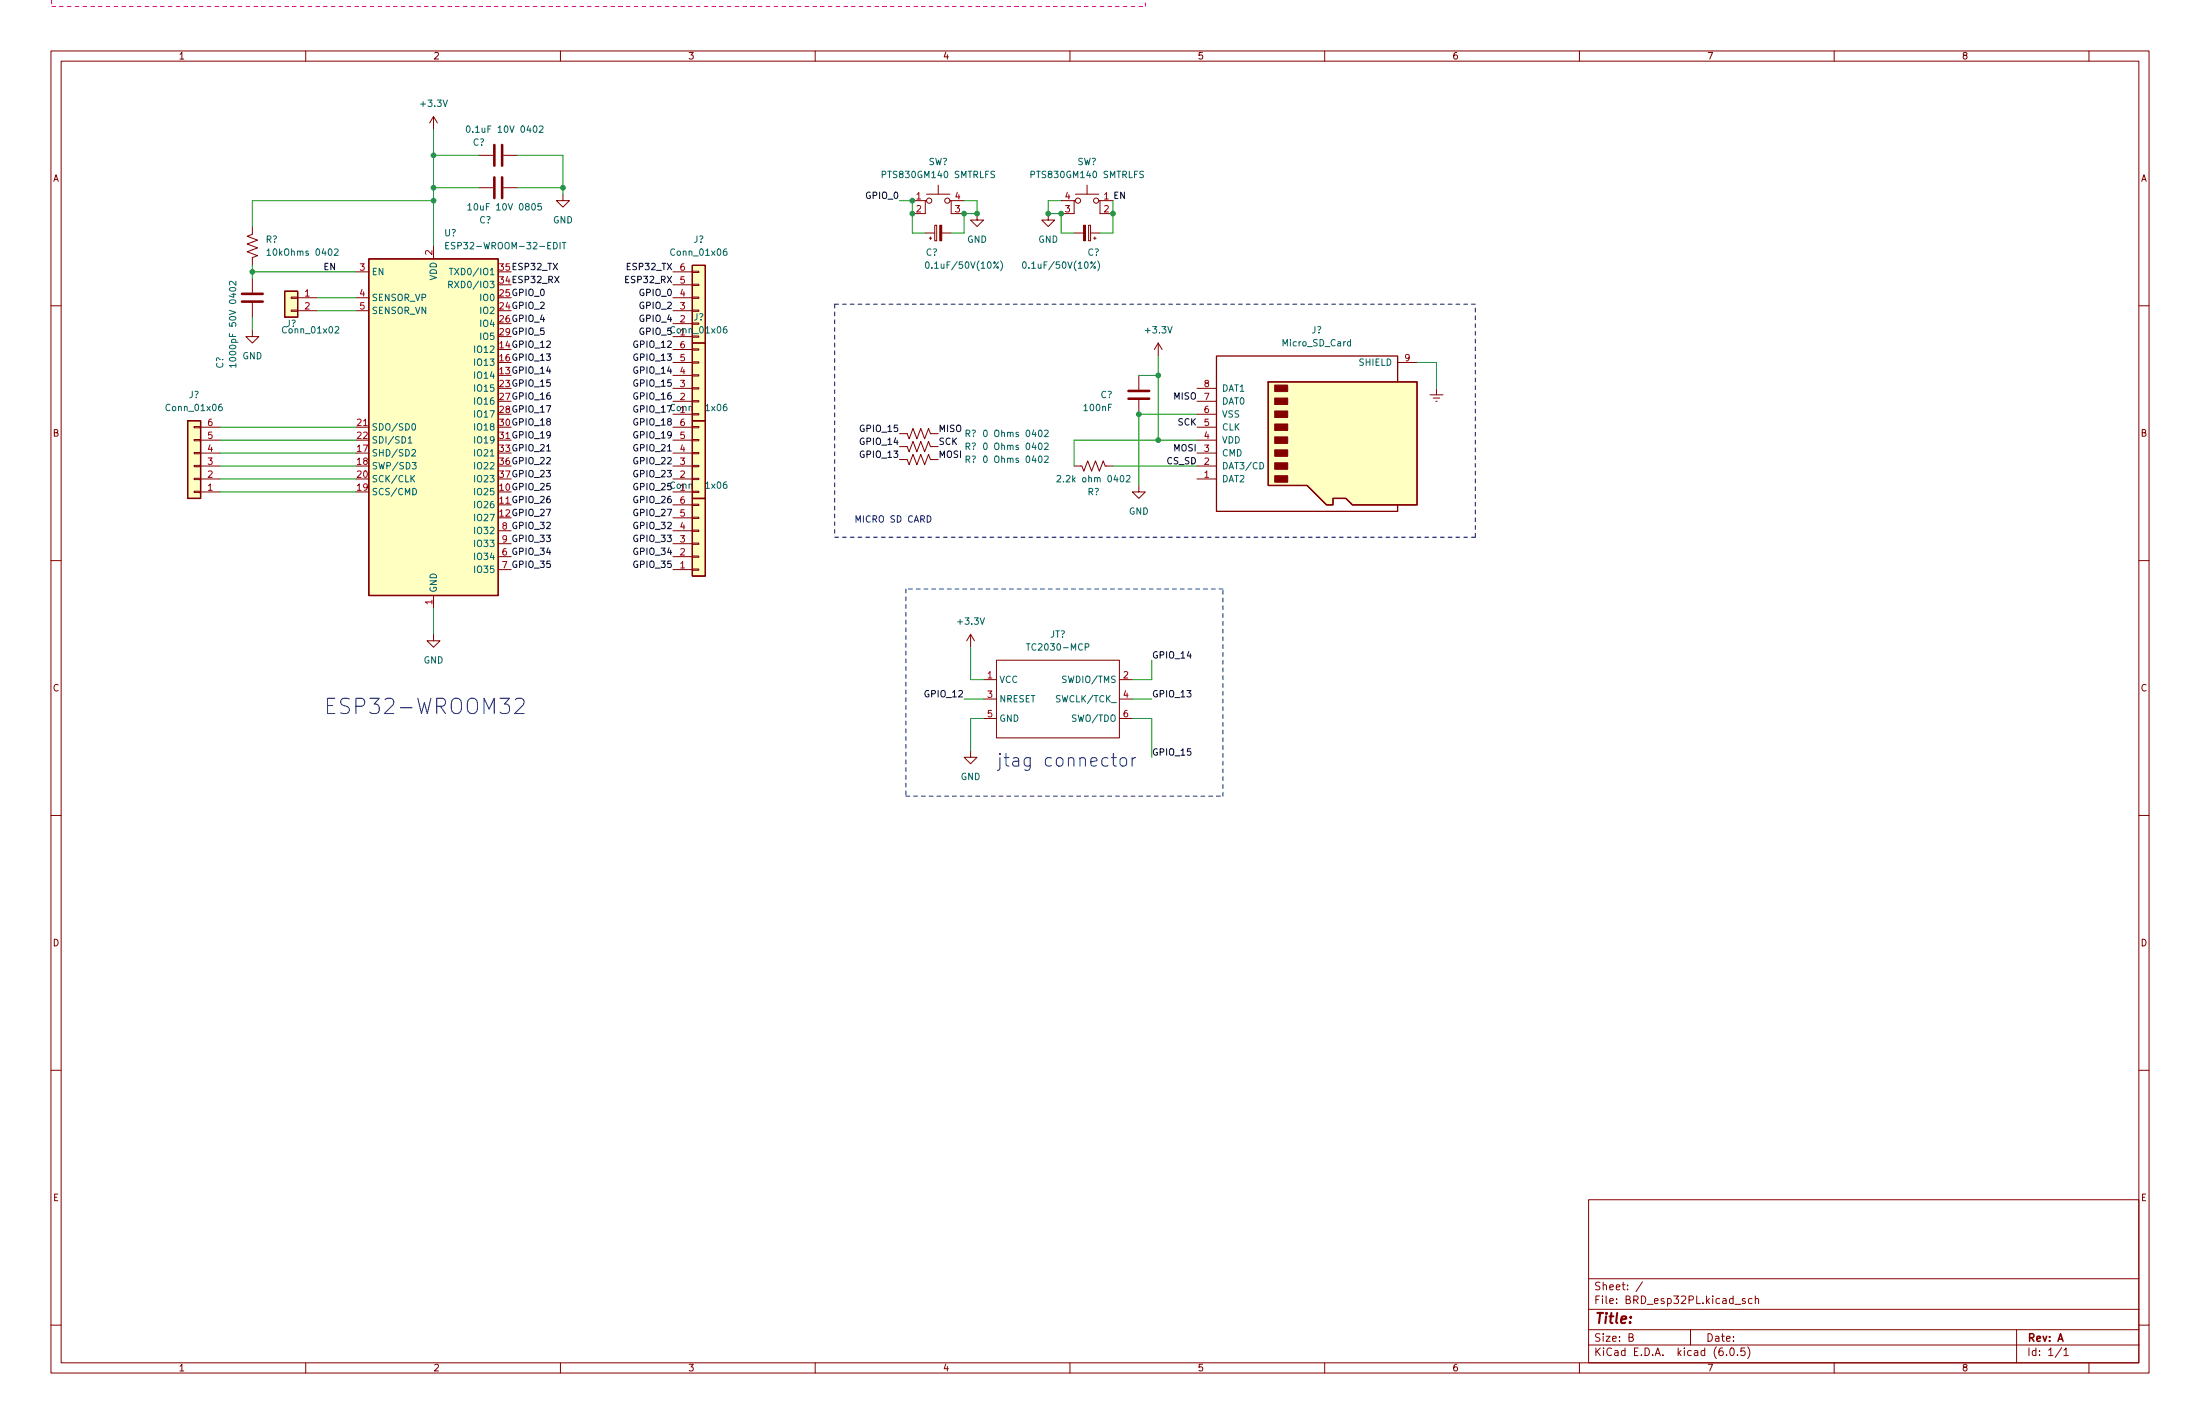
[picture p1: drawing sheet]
<svg xmlns="http://www.w3.org/2000/svg" width="432mm" height="279mm" viewBox="0 0 432 279" stroke-linecap="round" stroke-linejoin="round" font-family="sans-serif">
<g fill="none" stroke="#840000" stroke-width=".2">
<path d="M10 10h411.8v259.4h-411.8zM12 12h407.8v255.4h-407.8zM60 10v2M110 10v2M160 10v2M210 10v2M260 10v2M310 10v2M360 10v2M410 10v2M85.1 22.9v2.5M85.1 22.9l-.8 1.2"/>
<path d="M85.1 22.9l.8 1.2M94 36.8h2.8M94 30.5h2.8M98.8 36.8h2.8M98.8 30.5h2.8M110.5 38.1v1.3h-1.3l1.3 1.2 1.3-1.2h-1.3M179.1 39.4h2.5M181.9 39.4h-.3v2.5h-2.5M181.9 38.1h4.5M184.1 36.3v1.8M186.4 39.4h.3v2.5h2.5M186.7 39.4h2.5"/>
<path d="M208.3 39.4h2.5M211.1 39.4h-.3v2.5h-2.5M211.1 38.1h4.5M213.4 36.3v1.8M215.6 39.4h.3v2.5h2.5M215.9 39.4h2.5M10 60h2M49.5 44.5v1.5l-1 .4 2 .7-2 .8 2 .7-2 .8 2 .8-1 .3v1.6M49.5 54.6v2.8M49.5 59.4v2.8M57.1 58.3h1.3v.2h-1.3zM58.4 58.4h3.8"/>
<path d="M69.8 58.4h2.6M69.8 53.3h2.6M85.1 48.3v2.5M132.1 58.4h3.8M132.1 55.9h3.8M132.1 53.3h3.8M135.9 53.2h1.3v.3h-1.3zM135.9 55.8h1.3v.2h-1.3zM135.9 58.3h1.3v.2h-1.3zM181.6 45.7h1.9M182.4 46.7h.5M182.6 46.5v.5"/>
<path d="M183.5 44.2h.3v3h-.3zM184.8 45.7h1.9M191.8 41.9v1.3h1.2l-1.2 1.3-1.3-1.3h1.3M205.7 41.9v1.3h-1.2l1.2 1.3 1.3-1.3h-1.3M210.8 45.7h1.9M213.7 44.2h.3v3h-.3zM214 45.7h1.9M214.6 46.7h.5M214.9 46.5v.5M419.8 60h2M49.5 64.8v1.2h-1.2l1.2 1.3 1.3-1.3h-1.3M57.1 60.8h1.3v.3h-1.3z"/>
<path d="M58.4 61h3.8M69.8 61h2.6M132.1 78.7h3.8M132.1 76.2h3.8M132.1 71.1h3.8M132.1 61h3.8M132.1 66h3.8M132.1 63.5h3.8M132.1 73.7h3.8M132.1 68.6h3.8M135.9 60.8h1.3v.3h-1.3zM135.9 63.4h1.3v.2h-1.3z"/>
<path d="M135.9 68.5h1.3v.2h-1.3zM135.9 71h1.3v.2h-1.3zM135.9 73.5h1.3v.3h-1.3zM135.9 76.1h1.3v.2h-1.3zM135.9 78.6h1.3v.3h-1.3zM223.5 73.7v2.8M223.5 78.5v2.8M227.3 67.3l-.7 1.3M227.3 67.3v2.6M227.3 67.3l.8 1.3M234.9 78.7h3.9M234.9 76.2h3.9"/>
<path d="M274.3 71.1h3.8M280.7 77.5h2.5M281.3 78.1h1.3M281.8 78.7h.3M281.9 76.2v1.3M38.1 83.7h1.3v.2h-1.3zM38.1 86.2h1.3v.3h-1.3zM38.1 88.8h1.3v.2h-1.3zM38.1 91.3h1.3v.3h-1.3zM38.1 93.9h1.3v.2h-1.3zM38.1 96.4h1.3v.2h-1.3zM39.4 94h3.8"/>
<path d="M39.4 91.4h3.8M39.4 88.9h3.8M39.4 86.4h3.8M39.4 83.8h3.8M39.4 96.5h3.8M69.8 83.8h2.6M132.1 94h3.8M132.1 91.4h3.8M132.1 88.9h3.8M132.1 86.4h3.8M132.1 83.8h3.8M132.1 81.3h3.8"/>
<path d="M132.1 96.5h3.8M132.1 99.1h3.8M135.9 98.9h1.3v.3h-1.3zM135.9 83.7h1.3v.2h-1.3zM135.9 86.2h1.3v.3h-1.3zM135.9 88.8h1.3v.2h-1.3zM135.9 91.3h1.3v.3h-1.3zM135.9 93.9h1.3v.2h-1.3zM176.5 85.1h1.6l.3 1 .8-2 .8 2 .7-2 .8 2 .7-2 .4 1h1.5M176.5 87.6h1.6l.3 1 .8-2 .8 2 .7-2 .8 2 .7-2 .4 1h1.5M176.5 90.2h1.6l.3 1 .8-2 .8 2 .7-2 .8 2 .7-2 .4 1h1.5M210.8 91.4h1.5l.4 1.1 .8-2.1 .7 2.1 .8-2.1 .8 2.1 .7-2.1 .4 1h1.5"/>
<path d="M223.5 95.3v1.2h-1.3l1.3 1.3 1.3-1.3h-1.3M234.9 94h3.9M234.9 91.4h3.9M234.9 88.9h3.9M234.9 86.4h3.9M234.9 83.8h3.9M234.9 81.3h3.9M10 110h2M85.1 116.8v2.6M97.8 109.2h2.5M97.8 111.8h2.5M97.8 104.1h2.5"/>
<path d="M97.8 106.7h2.5M132.1 109.2h3.8M132.1 111.8h3.8M132.1 104.1h3.8M132.1 106.7h3.8M132.1 101.6h3.8M135.9 101.5h1.3v.2h-1.3zM135.9 104h1.3v.3h-1.3zM135.9 106.6h1.3v.2h-1.3zM135.9 109.1h1.3v.2h-1.3zM135.9 111.6h1.3v.3h-1.3zM419.8 110h2"/>
<path d="M85.1 124.5v1.2h-1.3l1.3 1.3 1.3-1.3h-1.3M190.5 124.5l-.8 1.2M190.5 124.5v2.5M190.5 124.5l.8 1.2M193 133.4h2.6M193 137.2h2.6M195.6 129.5h24.1v15.3h-24.1zM219.7 133.4h2.5M219.7 137.2h2.5M10 160h2M190.5 147.3v1.3h-1.3l1.3 1.3 1.3-1.3h-1.3M193 141h2.6"/>
<path d="M219.7 141h2.5M419.8 160h2M10 210h2M419.8 210h2M311.8 235.4h108v32h-108zM10 260h2M311.8 256.9h108M311.8 250.9h108M322.4 251.5l-1.3 1.9M340.5 255.9h1.2M342.5 254.9l-.3-.1-.3 .2 .1 .2 .5 .2v.3h-.6M343.9 254.9l-.5-.1-.2 .3 .1 .6h.6"/>
<path d="M344.5 254.9l.2-.1 .4 .1 .1 .9M344.5 254.3v1.5M419.8 260h2M60 267.4v2M110 267.4v2M160 267.4v2M210 267.4v2M260 267.4v2M310 267.4v2M311.8 263.9h108M311.8 260.9h108M319.7 262.4l.7-.1 .1-.2-.1-.4h-.7v1.5h.6l.3-.3a.39 .39 0 0 0-.4-.5"/>
<path d="M331.8 260.9v3M338.9 265.8v.2M339.7 264.5h.2a.8 .8 0 0 1 .5 .7 .8 .8 0 0 1-.5 .8 1 1 0 0 1-.2-1.5zM341 265.8v.2M342.4 264.5h-.7v.7l.2-.2 .5 .1 .1 .2-.1 .5-.2 .2-.5-.2M343 264.3a1.72 1.72 0 0 1 0 2.2M360 267.4v2M395.8 260.9v6.5M404.7 264.4l-1.3 1.9M405.1 264.9l.4-.4v1.5M405.1 266h.8M410 267.4v2"/>
<circle cx="182.4" cy="39.4" r=".51"/>
<circle cx="185.9" cy="39.4" r=".51"/>
<circle cx="211.6" cy="39.4" r=".51"/>
<circle cx="215.1" cy="39.4" r=".51"/>
</g>
<g fill="none" stroke="#006464" stroke-width=".2">
<path d="M91.7 24.8l.1-.1a.68 .68 0 0 1 .5 .6 .68 .68 0 0 1-.5 .7 .84 .84 0 0 1-.1-1.2zM105.9 24.8l.4-.1 .3 .4-.8 .9h.8M106.2 39.9h-.6v.6l.1-.1 .5 .1 .1 .2-.1 .4-.2 .1-.4-.1M173.1 34.3l.6-.1 .1-.5-.7-.1v1.3M195.2 33.7l-.5-.1-.1 .1v.4l.5 .2 .1 .3-.2 .3-.5-.1M202.4 34.3l.6-.1v-.5l-.6-.1v1.3M224.4 33.7l-.5-.1-.1 .1v.4l.5 .2 .1 .3-.2 .3-.5-.1M46.3 55.2v.8l-.9-.8-.4 .2 .1 .5M52.4 49.2l.4-.4v1.3M52.4 50.1h.7M65.6 49l.5-.2 .3 .4-.8 .9h.8M87.5 48.2h.4"/>
<path d="M88.1 55.8h.6v-.5l-.6-.1v1.3M88.1 47.6h-.6v1.2h.6M88.2 52.6h.7M88.4 55.8l.4 .7M88.6 52.6v1.3M91.8 40.3l.4-.4v1.3M91.8 41.2h.8M110.4 47.6h.7M110.7 47.6v1.2M142.6 48.8l-.4 .1-.2 .2v.8l.2 .2 .4-.1 .1-.4-.1-.2-.4-.1-.2 .3M181.8 51.5l.1-.1a.68 .68 0 0 1 .5 .6 .68 .68 0 0 1-.5 .6l-.3-.4zM196.4 51.2a1.46 1.46 0 0 1 0 1.9"/>
<path d="M200.8 51.5l.2-.1a.68 .68 0 0 1 .4 .6 .68 .68 0 0 1-.4 .6l-.3-.4zM215.4 51.2a1.46 1.46 0 0 1 0 1.9M43.5 79.3l-.4 .1-.1 .2-.1 .7 .2 .3 .5-.1v-.5l-.1-.1-.4-.1-.2 .2M46.3 71.7h-1.3l.4 .4M46.3 71.3v.8M65.8 64.2l.5-.1 .2 .3-.8 .9h.8M142.6 79.3l-.4 .1-.2 .2v.7l.2 .3 .4-.1 .1-.5-.1-.1-.4-.1-.2 .2M142.6 64.1h-.4l-.2 .3v.7l.2 .2 .4-.1 .1-.4-.1-.2h-.4l-.2 .2M265.1 67.1l-.4-.1-.2 .3 .1 .5h.5M265.1 66.6v1.3M80.1 86l.4-.3v1.2M80.1 86.9h.7"/>
<path d="M80.8 88.3l.5-.1 .3 .4-.8 .9h.8M80.8 93.8l.6 .8M80.9 90.7h.8l-.4 .5 .3 .1v.6l-.2 .1-.5-.1M81 83.2l.1-.1a.68 .68 0 0 1 .5 .7 .68 .68 0 0 1-.5 .6l-.3-.5zM81 95.8a.64 .64 0 0 1 .7 .7 .64 .64 0 0 1-.7 .6zM81.4 93.3l-.7 .7M142.6 94.6h-.4l-.2 .3v.7l.2 .2 .4-.1 .1-.4-.1-.2-.4-.1-.2 .3M193.2 84.5l.1-.1a.68 .68 0 0 1 .5 .6 .68 .68 0 0 1-.5 .7l-.3-.5zM193.2 87.1l.1-.2a.68 .68 0 0 1 .5 .7 .68 .68 0 0 1-.5 .6l-.3-.5zM193.2 89.6l.1-.1a.68 .68 0 0 1 .5 .6 .68 .68 0 0 1-.5 .6l-.3-.4zM205 84.5l.5-.1 .2 .4-.7 .9h.7M205 87.1l.5-.2 .2 .4-.7 .9h.7"/>
<path d="M205 89.6l.5-.1 .2 .3-.7 .9h.7M207.5 93.4l.4-.1 .3 .3-.8 1h.8M221.1 93.4l.5-.1 .2 .3-.8 1h.8M247.3 90.7a.64 .64 0 0 1 .7 .7 .64 .64 0 0 1-.7 .6zM201.4 126.3h.8M213 127l.6-.1 .1-.5-.7-.1v1.3"/>
</g>
<g fill="#ffffc2" stroke="#ffffc2" stroke-width=".2">
<path d="M248.9 74.9h29.2v24.2h-12.7l-1.2-1.3h-2.6v1.3h-1.3l-3.8-3.8h-7.6z"/>
<path d="M55.9 57.2h2.5v5h-2.5z"/>
<path d="M135.9 52.1h2.5v15.2h-2.5z"/>
<path d="M36.8 82.6h2.6v15.2h-2.6z"/>
<path d="M72.4 50.8h25.4v66h-25.4z"/>
<path d="M135.9 97.8h2.5v15.2h-2.5z"/>
<path d="M135.9 82.6h2.5v15.2h-2.5z"/>
<path d="M135.9 67.3h2.5v15.3h-2.5z"/>
</g>
<path d="M55.9 57.2h2.5v5h-2.5zM72.4 50.8h25.4v66h-25.4zM135.9 52.1h2.5v15.2h-2.5zM135.9 67.3h2.5v15.3h-2.5zM248.9 74.9h29.2v24.2h-12.7l-1.2-1.3h-2.6v1.3h-1.3l-3.8-3.8h-7.6zM274.3 74.9v-5h-35.5v30.4h35.5v-1.2M36.8 82.6h2.6v15.2h-2.6zM135.9 97.8h2.5v15.2h-2.5zM135.9 82.6h2.5v15.2h-2.5z" fill="none" stroke="#840000" stroke-width=".25"/>
<g fill="#840000" stroke="#840000" stroke-width=".2">
<path d="M250.2 75.6h2.5v1.2h-2.5z"/>
<path d="M250.2 78.1h2.5v1.3h-2.5z"/>
<path d="M250.2 80.6h2.5v1.3h-2.5z"/>
<path d="M250.2 83.2h2.5v1.3h-2.5z"/>
<path d="M250.2 85.7h2.5v1.3h-2.5z"/>
<path d="M250.2 88.3h2.5v1.2h-2.5z"/>
<path d="M250.2 90.8h2.5v1.3h-2.5z"/>
<path d="M250.2 93.3h2.5v1.3h-2.5z"/>
<path d="M184.5 44.2h.3v3h-.3z"/>
<path d="M212.7 44.2h.4v3h-.4z"/>
</g>
<path d="M97 28.4v4.1M97 34.8v4.1M98.6 28.4v4.1M98.6 34.8v4.1M47.5 57.7h4.1M47.5 59.2h4.1M221.5 76.7h4.1M221.5 78.2h4.1" fill="none" stroke="#840000" stroke-width=".51"/>
<path d="M107.3 88.5h.7" fill="none" stroke="#0f0f0f" stroke-width=".2"/>
<path d="M182 101.2a.64 .64 0 0 1 .7 .6 .64 .64 0 0 1-.7 .7zM101.1 137.3l.5-.3h.7a.81 .81 0 0 1 .4 1.3l-1.7 1.7h1.9M218.2 148.7h.9M218.5 147.8v2.2l.1 .2 .5 .1M220.1 148.8a.68 .68 0 0 1 1 .3v.7a.68 .68 0 0 1-.6 .5 .68 .68 0 0 1-.7-.5v-.7zM222.2 148.7v1.6M222.9 148.7a.64 .64 0 0 0-.7 .4" fill="none" stroke="#0000c2" stroke-width=".2"/>
<path d="M163.8 59.7v45.7M163.8 59.7h125.8M163.8 105.4h125.8M177.8 115.6v40.6M240 115.6h-62.2M289.6 105.4v-45.7M177.8 156.2h62.2M240 156.2v-40.6" fill="none" stroke="#0000c2" stroke-width=".2" stroke-dasharray=".8 .8"/>
<path d="M10.2 -.1v1.4M10.2 1.3h214.6M224.8 1.3v-1.4" fill="none" stroke="#f0f" stroke-width=".2" stroke-dasharray=".8 .8"/>
<g fill="none" stroke="#009600" stroke-width=".2">
<path d="M85.1 39.4h-35.6v5.1M85.1 25.4v22.9M85.1 30.5h8.9M85.1 36.8h8.9M101.6 30.5h8.9v7.6M101.6 36.8h8.9M176.5 39.4h2.6v6.3h2.5M189.2 39.4h2.6v2.5h-2.6v3.8h-2.5M208.3 39.4h-2.6v2.5h2.6v3.8h2.5M218.4 39.4v6.3h-2.5M49.5 52.1v2.5M49.5 53.3h20.3"/>
<path d="M62.2 58.4h7.6M49.5 62.2v2.6M62.2 61h7.6M223.5 73.7h3.8M227.3 69.9v16.5M278.1 71.1h3.8v5.1M43.2 86.4h26.6M43.2 88.9h26.6M43.2 91.4h26.6M43.2 94h26.6M43.2 83.8h26.6M43.2 96.5h26.6"/>
<path d="M218.4 91.4h16.5M234.9 86.4h-24.1v5M234.9 81.3h-11.4v14M85.1 119.4v5.1M189.2 137.2h3.8M190.5 127v6.4h2.5M222.2 137.2h3.9M226.1 129.5v3.9h-3.9M193 141h-2.5v6.3M222.2 141h3.9v7.6"/>
</g>
<g fill="#009600" stroke="#009600" stroke-width=".2">
<circle cx="49.5" cy="53.3" r=".46"/>
<circle cx="227.3" cy="73.7" r=".46"/>
<circle cx="227.3" cy="86.4" r=".46"/>
<circle cx="223.5" cy="81.3" r=".46"/>
<circle cx="208.3" cy="41.9" r=".46"/>
<circle cx="205.7" cy="41.9" r=".46"/>
<circle cx="218.4" cy="41.9" r=".46"/>
<circle cx="179.1" cy="41.9" r=".46"/>
<circle cx="179.1" cy="39.4" r=".46"/>
<circle cx="191.8" cy="41.9" r=".46"/>
<circle cx="189.2" cy="41.9" r=".46"/>
<circle cx="85.1" cy="30.5" r=".46"/>
<circle cx="85.1" cy="36.8" r=".46"/>
<circle cx="85.1" cy="39.4" r=".46"/>
<circle cx="110.5" cy="36.8" r=".46"/>
</g>
<text font-size="4.2" fill="#0000c2" x="63.5" y="140.1">ESP32-WROOM32</text>
<text font-size="3.5" fill="#0000c2" x="195.6" y="150.4">jtag connector</text>
<text font-size="2.8" fill="#840000" x="312.8" y="259.7">Title:</text>
<g font-size="2.1" fill="#840000">
<text x="312.8" y="255.9">File: BRD_esp32PL.kicad_sch</text>
<text x="312.8" y="253.2">Sheet: /</text>
<text x="312.8" y="263.2">Size: B</text>
<text x="334.8" y="263.2">Date:</text>
<text x="397.8" y="263.2">Rev: A</text>
<text x="312.8" y="266">KiCad E.D.A. kicad (6.0.5)</text>
<text x="397.8" y="266">Id: 1/1</text>
</g>
<g font-size="1.8" fill="#840000">
<text x="35" y="11.7">1</text>
<text x="85" y="11.7">2</text>
<text x="135" y="11.7">3</text>
<text x="185" y="11.7">4</text>
<text x="235" y="11.7">5</text>
<text x="285" y="11.7">6</text>
<text x="335" y="11.7">7</text>
<text x="385" y="11.7">8</text>
<text x="10.3" y="35.6">A</text>
<text x="420.1" y="35.6">A</text>
<text x="10.3" y="85.7">B</text>
<text x="420.1" y="85.7">B</text>
<text x="10.3" y="135.6">C</text>
<text x="420.1" y="135.6">C</text>
<text x="10.3" y="185.7">D</text>
<text x="420.1" y="185.7">D</text>
<text x="10.4" y="235.7">E</text>
<text x="420.2" y="235.7">E</text>
<text x="35" y="269.1">1</text>
<text x="85" y="269.1">2</text>
<text x="135" y="269.1">3</text>
<text x="185" y="269.1">4</text>
<text x="235" y="269.1">5</text>
<text x="285" y="269.1">6</text>
<text x="335" y="269.1">7</text>
<text x="385" y="269.1">8</text>
</g>
<g font-size="1.8" fill="#006464">
<text x="82.8" y="21">+3.3V</text>
<text x="92.7" y="26">0.1uF 10V 0402</text>
<text x="92.8" y="28.6">C?</text>
<text x="173.6" y="34.9">PTS830GM140 SMTRLFS</text>
<text x="182.2" y="32.4">SW?</text>
<text x="202.8" y="34.9">PTS830GM140 SMTRLFS</text>
<text x="211.4" y="32.4">SW?</text>
<text x="93" y="41.3">10uF 10V 0805</text>
<text x="52.1" y="47.6">R?</text>
<text x="87.2" y="46.4">U?</text>
<text x="94.1" y="43.8">C?</text>
<text x="108.5" y="43.8">GND</text>
<text x="136.1" y="47.6">J?</text>
<text x="189.8" y="47.6">GND</text>
<text x="203.8" y="47.6">GND</text>
<text x="53.2" y="50.2">10kOhms 0402</text>
<text x="72.9" y="54">EN</text>
<text x="89" y="48.9">ESP32-WROOM-32-EDIT</text>
<text x="89.4" y="54">TXD0/IO1</text>
<text x="131.9" y="50.2">Conn_01x06</text>
<text x="181.7" y="50.2">C?</text>
<text x="182.7" y="52.7">0.1uF/50V(10%)</text>
<text x="201.8" y="52.7">0.1uF/50V(10%)</text>
<text x="213.5" y="50.2">C?</text>
<text x="72.9" y="59.1">SENSOR_VP</text>
<text x="85.7" y="55" transform="rotate(-90 85.7 55)">VDD</text>
<text x="89.2" y="56.5">RXD0/IO3</text>
<text x="94.4" y="59.1">IO0</text>
<text x="55.7" y="65.4">Conn_01x02</text>
<text x="56.1" y="64.1">J?</text>
<text x="72.9" y="61.6">SENSOR_VN</text>
<text x="94.4" y="61.6">IO2</text>
<text x="94.4" y="64.1">IO4</text>
<text x="133.5" y="65.8">1</text>
<text x="136.1" y="62.9">J?</text>
<text x="225" y="65.4">+3.3V</text>
<text x="257.4" y="65.4">J?</text>
<text x="46.4" y="70.7" transform="rotate(-90 46.4 70.7)">1000pF 50V 0402</text>
<text x="47.6" y="70.5">GND</text>
<text x="93.4" y="69.2">IO12</text>
<text x="93.4" y="71.8">IO13</text>
<text x="94.4" y="66.7">IO5</text>
<text x="251.9" y="67.9">Micro_SD_Card</text>
<text x="266.8" y="71.8">SHIELD</text>
<text x="43.8" y="72.3" transform="rotate(-90 43.8 72.3)">C?</text>
<text x="93.4" y="74.3">IO14</text>
<text x="93.4" y="76.8">IO15</text>
<text x="239.8" y="76.8">DAT1</text>
<text x="32.9" y="80.6">Conn_01x06</text>
<text x="37.1" y="78.1">J?</text>
<text x="93.4" y="79.4">IO16</text>
<text x="93.4" y="81.9">IO17</text>
<text x="136.1" y="78.1">J?</text>
<text x="212.9" y="80.6">100nF</text>
<text x="216" y="78.1">C?</text>
<text x="239.8" y="81.9">VSS</text>
<text x="239.8" y="79.4">DAT0</text>
<text x="72.9" y="89.5">SHD/SD2</text>
<text x="72.9" y="84.5">SDO/SD0</text>
<text x="72.9" y="87">SDI/SD1</text>
<text x="93.4" y="84.5">IO18</text>
<text x="93.4" y="87">IO19</text>
<text x="93.4" y="89.5">IO21</text>
<text x="189.3" y="85.7">R?</text>
<text x="189.3" y="88.3">R?</text>
<text x="193.9" y="85.7">0 Ohms 0402</text>
<text x="193.9" y="88.3">0 Ohms 0402</text>
<text x="239.8" y="89.5">CMD</text>
<text x="239.8" y="87">VDD</text>
<text x="239.8" y="84.5">CLK</text>
<text x="72.9" y="92.1">SWP/SD3</text>
<text x="72.9" y="94.6">SCK/CLK</text>
<text x="93.4" y="92.1">IO22</text>
<text x="93.4" y="94.6">IO23</text>
<text x="136.1" y="93.3">J?</text>
<text x="189.3" y="90.8">R?</text>
<text x="193.9" y="90.8">0 Ohms 0402</text>
<text x="208.6" y="94.6">2.2k ohm 0402</text>
<text x="239.8" y="94.6">DAT2</text>
<text x="239.8" y="92.1">DAT3/CD</text>
<text x="72.9" y="97.2">SCS/CMD</text>
<text x="93.4" y="97.2">IO25</text>
<text x="93.4" y="99.7">IO26</text>
<text x="213.5" y="97.2">R?</text>
<text x="221.6" y="101">GND</text>
<text x="93.4" y="102.2">IO27</text>
<text x="93.4" y="104.8">IO32</text>
<text x="93.4" y="107.3">IO33</text>
<text x="93.4" y="109.9">IO34</text>
<text x="93.4" y="112.4">IO35</text>
<text x="85.7" y="116.3" transform="rotate(-90 85.7 116.3)">GND</text>
<text x="188.2" y="122.6">+3.3V</text>
<text x="206.1" y="125.1">JT?</text>
<text x="83.1" y="130.2">GND</text>
<text x="202.2" y="127.6">TC2030-MCP</text>
<text x="196.1" y="134">VCC</text>
<text x="196.1" y="137.8">NRESET</text>
<text x="207.6" y="137.8">SWCLK/TCK_</text>
<text x="209" y="134">SWDIO/TMS</text>
<text x="196.1" y="141.6">GND</text>
<text x="210.8" y="141.6">SWO/TDO</text>
<text x="188.5" y="153">GND</text>
</g>
<g font-size="1.8" fill="#0f0f0f">
<text x="170.1" y="39">GPIO_0</text>
<text x="216.7" y="39.1">1 EN</text>
<text x="63.6" y="53">EN</text>
<text x="98.1" y="53.1">35ESP32_TX</text>
<text x="123.3" y="53">ESP32_TX</text>
<text x="98.1" y="58.2">25GPIO_0</text>
<text x="98.1" y="55.6">34ESP32_RX</text>
<text x="123.1" y="55.5">ESP32_RX</text>
<text x="125.7" y="58.1">GPIO_0</text>
<text x="98.1" y="60.7">24GPIO_2</text>
<text x="98.1" y="63.2">26GPIO_4</text>
<text x="98.1" y="65.8">29GPIO_5</text>
<text x="125.7" y="60.6">GPIO_2</text>
<text x="125.7" y="65.7">GPIO_5Conn_01x06</text>
<text x="125.7" y="63.2">GPIO_4</text>
<text x="98.1" y="68.3">14GPIO_12</text>
<text x="98.1" y="70.9">16GPIO_13</text>
<text x="124.7" y="68.2">GPIO_12</text>
<text x="124.7" y="70.8">GPIO_13</text>
<text x="98.1" y="73.4">13GPIO_14</text>
<text x="98.1" y="75.9">23GPIO_15</text>
<text x="124.7" y="75.9">GPIO_15</text>
<text x="124.7" y="73.3">GPIO_14</text>
<text x="98.1" y="78.5">27GPIO_16</text>
<text x="98.1" y="81">28GPIO_17</text>
<text x="98.1" y="83.6">30GPIO_18</text>
<text x="124.7" y="80.9">GPIO_17Conn_01x06</text>
<text x="124.7" y="78.4">GPIO_16</text>
<text x="124.7" y="83.5">GPIO_18</text>
<text x="230.4" y="78.4">MISO</text>
<text x="231.2" y="83.5">SCK</text>
<text x="98.1" y="86.1">31GPIO_19</text>
<text x="98.1" y="88.6">33GPIO_21</text>
<text x="124.7" y="86">GPIO_19</text>
<text x="124.7" y="88.6">GPIO_21</text>
<text x="169.2" y="89.8">GPIO_13</text>
<text x="169.2" y="87.3">GPIO_14</text>
<text x="169.2" y="84.7">GPIO_15</text>
<text x="184.1" y="87.3">SCK</text>
<text x="184.1" y="89.8">MOSI</text>
<text x="184.1" y="84.7">MISO</text>
<text x="230.4" y="88.6">MOSI</text>
<text x="98.1" y="91.2">36GPIO_22</text>
<text x="98.1" y="93.7">37GPIO_23</text>
<text x="124.7" y="93.6">GPIO_23</text>
<text x="124.7" y="91.1">GPIO_22</text>
<text x="229.1" y="91.1">CS_SD</text>
<text x="98.1" y="96.3">10GPIO_25</text>
<text x="98.1" y="98.8">11GPIO_26</text>
<text x="98.1" y="101.3">12GPIO_27</text>
<text x="124.7" y="101.3">GPIO_27</text>
<text x="124.7" y="96.2">GPIO_25Conn_01x06</text>
<text x="124.7" y="98.7">GPIO_26</text>
<text x="98.6" y="103.9">8 GPIO_32</text>
<text x="98.6" y="106.4">9 GPIO_33</text>
<text x="124.7" y="103.8">GPIO_32</text>
<text x="124.7" y="106.3">GPIO_33</text>
<text x="98.6" y="109">6 GPIO_34</text>
<text x="98.6" y="111.5">7 GPIO_35</text>
<text x="124.7" y="111.4">GPIO_35</text>
<text x="124.7" y="108.9">GPIO_34</text>
<text x="226.1" y="129.2">GPIO_14</text>
<text x="181.9" y="136.8">GPIO_12</text>
<text x="226.1" y="136.8">GPIO_13</text>
<text x="226.1" y="148.2">GPIO_15</text>
</g>
<g font-size="1.8" fill="#a90000">
<text x="179.8" y="39.1">1</text>
<text x="179.8" y="41.7">2</text>
<text x="187.5" y="41.7">3</text>
<text x="187.5" y="39.1">4</text>
<text x="209.1" y="41.7">3</text>
<text x="209.1" y="39.1">4</text>
<text x="216.7" y="41.7">2</text>
<text x="70.6" y="53.1">3</text>
<text x="84.8" y="50" transform="rotate(-90 84.8 50)">2</text>
<text x="133.5" y="53.1">6</text>
<text x="59.8" y="58.2">1</text>
<text x="70.6" y="58.2">4</text>
<text x="133.5" y="58.2">4</text>
<text x="133.5" y="55.6">5</text>
<text x="59.8" y="60.7">2</text>
<text x="70.6" y="60.7">5</text>
<text x="133.5" y="63.2">2</text>
<text x="133.5" y="60.7">3</text>
<text x="133.5" y="70.9">5</text>
<text x="133.5" y="68.3">6</text>
<text x="275.7" y="70.9">9</text>
<text x="133.5" y="75.9">3</text>
<text x="133.5" y="73.4">4</text>
<text x="236.4" y="75.9">8</text>
<text x="40.8" y="83.6">6</text>
<text x="70.1" y="83.6">21</text>
<text x="133.5" y="83.6">6</text>
<text x="133.5" y="81">1</text>
<text x="133.5" y="78.5">2</text>
<text x="236.4" y="83.6">5</text>
<text x="236.4" y="81">6</text>
<text x="236.4" y="78.5">7</text>
<text x="40.8" y="88.6">4</text>
<text x="40.8" y="86.1">5</text>
<text x="70.1" y="88.6">17</text>
<text x="70.1" y="86.1">22</text>
<text x="133.5" y="88.6">4</text>
<text x="133.5" y="86.1">5</text>
<text x="236.4" y="88.6">3</text>
<text x="236.4" y="86.1">4</text>
<text x="40.8" y="93.7">2</text>
<text x="40.8" y="91.2">3</text>
<text x="70.1" y="91.2">18</text>
<text x="70.1" y="93.7">20</text>
<text x="133.5" y="93.7">2</text>
<text x="133.5" y="91.2">3</text>
<text x="236.4" y="93.7">1</text>
<text x="236.4" y="91.2">2</text>
<text x="40.8" y="96.3">1</text>
<text x="70.1" y="96.3">19</text>
<text x="133.5" y="101.3">5</text>
<text x="133.5" y="98.8">6</text>
<text x="133.5" y="96.3">1</text>
<text x="133.5" y="106.4">3</text>
<text x="133.5" y="103.9">4</text>
<text x="133.5" y="111.5">1</text>
<text x="133.5" y="109">2</text>
<text x="84.8" y="118.6" transform="rotate(-90 84.8 118.6)">1</text>
<text x="193.8" y="133.1">1</text>
<text x="193.8" y="136.9">3</text>
<text x="220.5" y="133.1">2</text>
<text x="220.5" y="136.9">4</text>
<text x="193.8" y="140.7">5</text>
<text x="220.5" y="140.7">6</text>
</g>
<text font-size="1.8" fill="#0000c2" x="167.6" y="102.5">MICRO SD CARD</text>
</svg>
